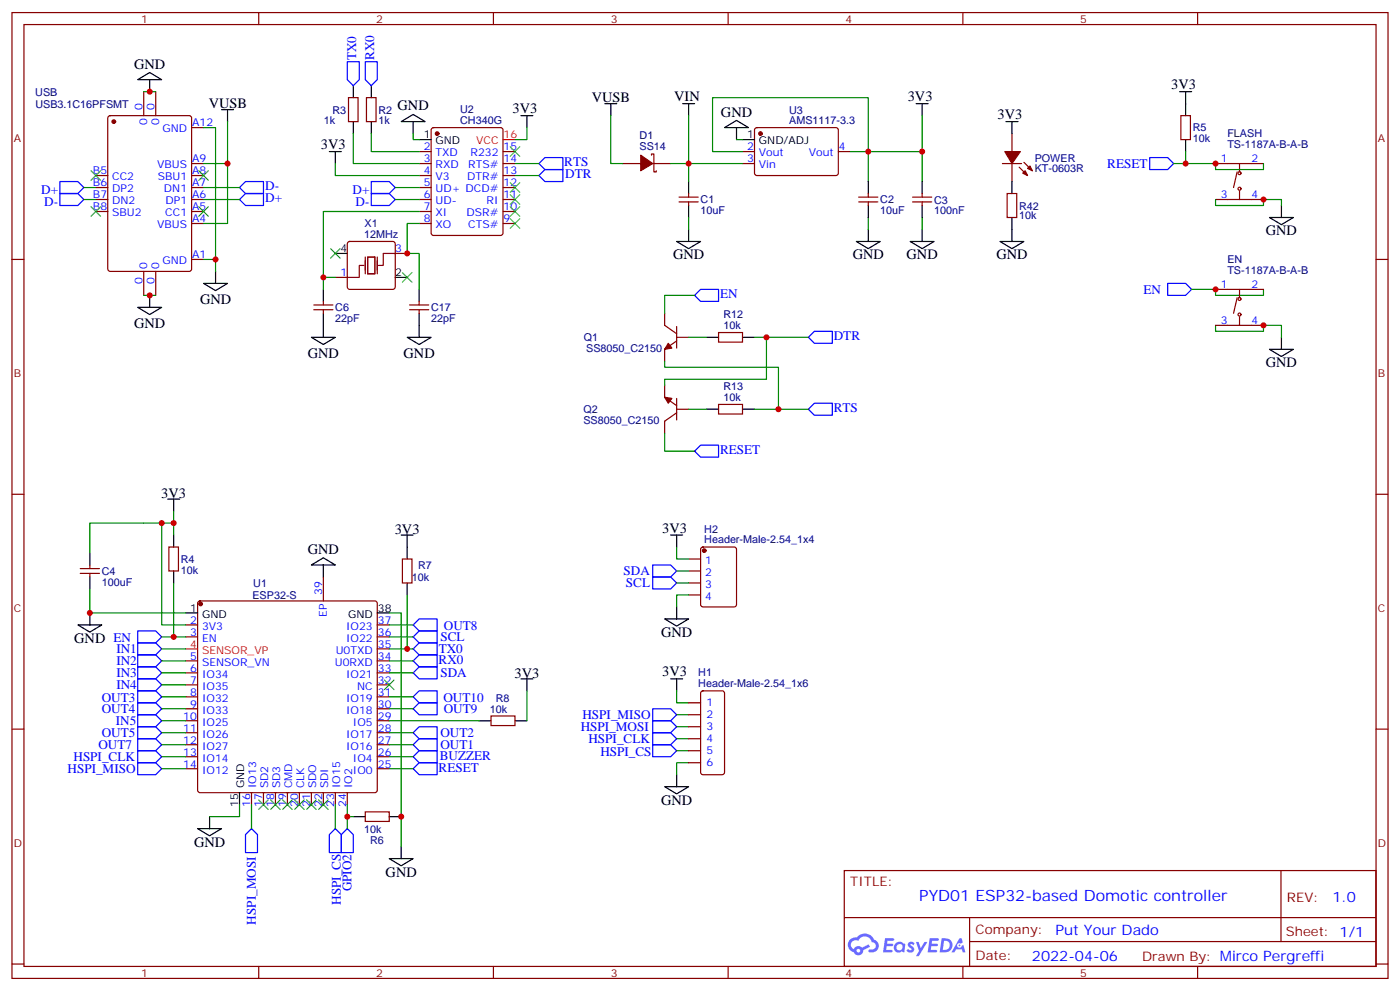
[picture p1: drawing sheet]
<svg xmlns="http://www.w3.org/2000/svg" width="412mm" height="292mm" viewBox="0 0 412 292" stroke-linecap="round" stroke-linejoin="round" font-family="sans-serif">
<g fill="none" stroke="#870000" stroke-width=".35">
<path d="M3.5 3.7h405.4v284.3h-405.4zM7.1 7.2h398.2v277.3h-398.2zM76.2 3.7v3.5M145.3 3.7v3.5M214.5 3.7v3.5M283.6 3.7v3.5M352.8 3.7v3.5M3.5 76.4h3.6M405.3 76.4h3.6M3.5 145.5h3.6M405.3 145.5h3.6M3.5 214.7h3.6"/>
<path d="M405.3 214.7h3.6M248.7 256.3h156.6v28.2h-156.6zM377.3 256.3v20.9M248.7 270.1h156.5M285.6 277.2h119.6M285.6 270.1v14.2M3.5 283.8h3.6M76.2 284.5v3.5M145.3 284.5v3.5M214.5 284.5v3.5M283.6 284.5v3.5M352.8 284.5v3.5"/>
<path d="M405.3 283.8h3.6"/>
</g>
<g fill="#5487ff">
<path d="M267.7 277.5a1.22 1.22 0 0 1 1.7 .2l-.4 .6a.47 .47 0 0 0-.3-.4 .47 .47 0 0 0-.5 .2l.1 .2a1.14 1.14 0 0 1 .8 1.8 1.14 1.14 0 0 1-1.9 0l-.2-.2 .5-.6 .7 .5a.29 .29 0 0 0 .3-.3 .29 .29 0 0 0-.2-.3 1.04 1.04 0 0 1-.6-1.7z"/>
<path d="M260.7 276.2h2.4l.3 .2-.2 .5-1.8 .1-.1 .8h1.5l.3 .4-.3 .4h-1.6l-.2 1.1h1.7l.2 .3-.2 .3-2.6 .1z"/>
<path d="M273.8 276.2h2.4l.3 .2-.1 .5-1.8 .1-.2 .8h1.6l.3 .4-.4 .4-1.6-.1-.1 1.1 1.7 .1 .2 .3-.2 .3-2.6 .1z"/>
<path d="M282.6 276.2h.7l.3 1.3-.6 .3a.69 .69 0 0 0-1 .3 .69 .69 0 0 0 .4 .9 .69 .69 0 0 0 .9-.6l.5-.2 .6 2.2h-.8l-.2-.9h-1.8l-.5 .9h-.8z"/>
<path d="M269.8 277.3h.8l.6 1.8 1.1-1.8h.9l-2.6 4.2h-.8l.9-1.5z"/>
<path d="M277.4 276.2l-.6 4.2h1.3a2.11 2.11 0 0 0 2.5-2.1 2.11 2.11 0 0 0-2.5-2.1zM278.1 277a1.39 1.39 0 0 1 1.7 1.4 1.39 1.39 0 0 1-1.8 1.2h-.3z"/>
<path d="M263.7 277.8a1.54 1.54 0 0 0-.1 2.2 1.54 1.54 0 0 0 2.2 .1l.6 .3 .3-2.3-.2-.3h-.4a1.49 1.49 0 0 0-2.4 0zM264 278.8a.94 .94 0 0 1 1.8 0 .94 .94 0 0 1-1.8 0z"/>
<path d="M250.4 276.6a2.18 2.18 0 0 0 1.1 3.7 1.44 1.44 0 0 0 1.6 .9 1.44 1.44 0 0 0 1.2-1.4l2-1.1-.5-.7-1.9 1a1.47 1.47 0 0 0-2.4 .4 1.39 1.39 0 0 1-.7-1.9 1.39 1.39 0 0 1 2-.5 2.12 2.12 0 0 1 2.2-1.3 2.12 2.12 0 0 1 1.9 1.7 1.14 1.14 0 0 1 1.1 1.4 1.14 1.14 0 0 1-1.7 .7 .43 .43 0 0 0-.5 .4 .43 .43 0 0 0 .4 .5 1.98 1.98 0 0 0 2.5-1.2 1.98 1.98 0 0 0-1.2-2.6 3.1 3.1 0 0 0-5.3-.6l-.9 .1zM252.3 279.9a.55 .55 0 0 1 1.1 0 .55 .55 0 0 1-1.1 0z"/>
<circle cx="282.6" cy="278.3" r=".26"/>
</g>
<g fill="none" stroke="#000" stroke-width=".35">
<path d="M40.6 23.5l3.5-2.2 3.5 2.2zM44.1 23.5v3.5M65.3 32.3h3.5M67 32.3v3.5M104.1 25.2v3.6M104.1 35.8v3.5M109.4 25.2v3.6M109.4 35.8v3.5M118.2 35.8l3.5-2.1 3.5 2.1zM121.7 35.8v3.5M153.5 34h3.5M155.2 34v3.6"/>
<path d="M178.2 30.5h3.5M179.9 30.5v3.5M201.1 30.5h3.5M202.8 30.5v3.5M213.4 37.6l3.6-2.1 3.5 2.1zM217 37.6v3.5M269.9 30.5h3.5M271.6 30.5v3.5M296.3 35.8h3.6M298.1 35.8v3.5M347.5 27h3.5M349.2 27v7"/>
<path d="M97 44.6h3.5M98.8 44.6v3.6M123.5 41.1h3.5M202.8 53.4v3.6M218.7 41.1h3.5M255.8 53.4v3.6M271.6 53.4v3.6M298.1 53.4v3.6M349.2 41.1v3.5M63.5 79.9v3.5M98.8 74.6h3.5M199.3 71.1h7.1l-3.6 2.1z"/>
<path d="M202.8 60.5v3.5M202.8 67.6v3.5M252.2 71.1h7.1l-3.5 2.1zM255.8 60.5v3.5M255.8 67.6v3.5M268.1 71.1h7.1l-3.6 2.1zM271.6 60.5v3.5M271.6 67.6v3.5M294.6 71.1h7l-3.5 2.1zM298.1 64v7.1M373.9 64h7.1l-3.5 2.1zM377.5 60.5v3.5"/>
<path d="M40.6 90.5h7l-3.5 2.1zM44.1 87v3.5M60 83.4h7l-3.5 2.1zM91.7 99.3h7.1l-3.6 2.1zM95.2 85.2v3.5M95.2 92.3v7M116.4 81.7h3.5M119.9 99.3h7.1l-3.5 2.1zM123.5 85.2v3.5M123.5 92.3v7M208.1 99.3h3.6M218.7 99.3h3.5"/>
<path d="M377.5 99.3v3.5M373.9 102.8h7.1l-3.5 2.2zM208.1 120.5h3.6M218.7 120.5h3.5M49.4 146.9h3.5M51.2 146.9v3.6M51.2 157.5v3.5M118.2 157.5h3.5M119.9 157.5v7.1M197.6 157.5h3.5M199.3 157.5v3.5M26.5 162.8v3.5"/>
<path d="M26.5 169.9v3.5M51.2 168.1v3.5M91.7 166.3l3.5-2.1 3.6 2.1zM95.2 166.3v3.6M119.9 171.6v3.6M199.3 178.7v3.5M22.9 184h7.1l-3.5 2.1zM26.5 180.4v3.6M54.7 180.4h3.5M111.1 180.4h3.6M153.5 199.8h3.5M155.2 199.8v3.6"/>
<path d="M195.8 182.2h7l-3.5 2.1zM197.6 199.8h3.5M199.3 199.8v3.6M141.1 212.2h3.5M151.7 212.2h3.5M70.6 233.4v3.5M195.8 231.6h7l-3.5 2.1zM199.3 228.1v3.5M58.2 243.9h7.1l-3.6 2.2zM61.7 240.4v3.5M104.1 240.4h3.5M114.7 252.8h7l-3.5 2.1z"/>
<path d="M114.7 240.4h3.5M118.2 249.2v3.6"/>
</g>
<g fill="none" stroke="#870000" stroke-width=".35">
<path d="M32 34.2l.5-.2h23.2l.7 .5v44.7l-.4 .6-23.5 .1-.7-.5-.1-44.7zM42.3 27v7M45.9 27v7M56.4 37.6h3.6M102.7 28.8h2.8v7h-2.8zM107.9 28.8h2.9v7h-2.9zM127.2 37.8l.5-.2h19.8l.6 .4 .1 30.6-.5 .7h-20l-.6-.4-.1-30.6zM222.5 37.8l.5-.2h23.5l.4 .7v13l-.7 .4-23.5-.1-.5-.6v-12.7zM298.1 39.3v5.3M347.8 34h2.9v7.1h-2.9zM28.2 58.7h3.5M28.2 51.7h3.5"/>
<path d="M28.2 55.2h3.5M56.4 48.2h3.6M56.4 58.7h3.6M56.4 51.7h3.6M56.4 55.2h3.6M123.5 48.2h3.5M123.5 44.6h3.5M123.5 58.7h3.5M123.5 51.7h3.5M123.5 55.2h3.5M148.2 48.2h3.5M148.2 44.6h3.5"/>
<path d="M148.2 58.7h3.5M148.2 51.7h3.5M148.2 55.2h3.5M183.4 48.2h5.3M191.9 45.7v-.4h.7v5.3h.7v-.3M192.3 48.2h5.3M200 59.4h5.7M200 58h5.7M202.8 57v1M202.8 59.4v1.1M218.7 48.2h3.5M218.7 44.6h3.5"/>
<path d="M246.9 44.6h3.6M252.9 59.4h5.7M252.9 58h5.7M255.8 57v1M255.8 59.4v1.1M268.8 59.4h5.7M268.8 58h5.7M271.6 57v1M271.6 59.4v1.1M295.3 48.2h5.6M296.7 57h2.8v7h-2.8zM298.1 48.2v5.2"/>
<path d="M300.2 49.2l2.5 2.5M301.6 47.8l2.5 2.5M358.1 48.2h14.1M358.1 58.7h14.1M364.4 50.6l-1 4.6M365.1 48.2v2.4M365.1 56.3v2.4M28.2 62.3h3.5M42.3 79.9v7.1M45.9 79.9v7.1M56.4 62.3h3.6M56.4 65.8h3.6"/>
<path d="M56.4 76.4h3.6M102.5 71.3l.5-.2h12.7l.5 .2 .2 .5v12.7l-.2 .5-.5 .2h-12.7l-.5-.2-.2-.5v-12.7zM116.4 74.6h3.5M123.5 62.3h3.5M123.5 65.8h3.5M148.2 62.3h3.5M148.2 65.8h3.5M92.4 91.2h5.7M92.4 89.8h5.7M95.2 88.7v1.1M95.2 91.2v1.1M98.8 81.7h3.5"/>
<path d="M120.6 91.2h5.7M120.6 89.8h5.7M123.5 88.7v1.1M123.5 91.2v1.1M195.8 92.3v3.5l3.5 2.4M199.3 99.3h3.5M199.3 96.1v6.4M211.7 97.9h7v2.8h-7zM358.1 95.8h14.1M358.1 85.2h14.1M364.4 87.7l-1 4.6M365.1 85.2v2.5"/>
<path d="M365.1 93.3v2.5M195.8 113.4v3.5l3.5 2.5M199.3 100.4l-3.5 2.4v3.6M199.3 117.3v6.3M211.7 119.1h7v2.8h-7zM199.3 121.5l-3.5 2.5v3.5M199.3 120.5h3.5M23.6 168.8h5.7M23.6 167.4h5.7M26.5 166.3v1.1M26.5 168.8v1.1M49.7 161h2.9v7.1h-2.9z"/>
<path d="M58.4 177.1l.5-.2h51.5l.5 .2 .2 .5v55.1l-.2 .5-.5 .2h-51.5l-.5-.3-.2-.4v-55.1zM95.2 169.9v7M118.5 164.6h2.9v7h-2.9zM202.8 164.6h3.6M202.8 168.1h3.6M202.8 171.6h3.6M202.8 175.2h3.6M206.6 161.2l.5-.2h9.2l.6 .5 .1 16.5-.5 .6-9.4 .1-.7-.5v-16.5zM54.7 184h3.5M54.7 187.5h3.5M54.7 194.6h3.5M54.7 198.1h3.5"/>
<path d="M111.1 184h3.6M111.1 187.5h3.6M111.1 194.6h3.6M111.1 198.1h3.6M111.1 191h3.6M54.7 201.6h3.5M54.7 205.1h3.5M54.7 208.7h3.5M54.7 212.2h3.5M54.7 215.7h3.5M54.7 219.3h3.5M111.1 201.6h3.6"/>
<path d="M111.1 205.1h3.6M111.1 208.7h3.6M111.1 212.2h3.6M111.1 215.7h3.6M111.1 219.3h3.6M144.6 210.8h7.1v2.8h-7.1zM202.8 206.9h3.6M202.8 210.4h3.6M202.8 214h3.6M202.8 217.5h3.6M206.6 203.6l.5-.2h5.6l.7 .4v23.6l-.4 .6-5.9 .1-.7-.5v-23.5zM54.7 222.8h3.5"/>
<path d="M54.7 226.3h3.5M74.1 233.4v3.5M77.6 233.4v3.5M81.1 233.4v3.5M84.7 233.4v3.5M88.2 233.4v3.5M91.7 233.4v3.5M95.2 233.4v3.5M98.8 233.4v3.5M102.3 233.4v3.5M107.6 239h7.1v2.8h-7.1zM111.1 222.8h3.6"/>
<path d="M111.1 226.3h3.6M202.8 221h3.6M202.8 224.5h3.6"/>
<circle cx="365.1" cy="51" r=".44"/>
<circle cx="365.1" cy="55.6" r=".44"/>
<circle cx="365.1" cy="88" r=".44"/>
<circle cx="365.1" cy="92.6" r=".44"/>
</g>
<g fill="#870000" stroke="#870000" stroke-width=".35">
<path d="M188.7 45.7l3.6 2.5-3.6 2.1z"/>
<path d="M196.8 101.1l1.1 1.4-2.1 .3z"/>
<path d="M195.8 116.9l2.1 .4-1.1 1.4z"/>
<path d="M301.3 51l.7-.7 .7 1.4z"/>
<path d="M302.7 49.6l.7-.7 .7 1.4z"/>
<path d="M296 44.6h4.6l-2.5 3.6z"/>
<circle cx="224" cy="39.3" r=".53"/>
<circle cx="59.1" cy="177.8" r=".53"/>
<circle cx="207.4" cy="162.1" r=".53"/>
<circle cx="128.8" cy="39.3" r=".53"/>
<circle cx="33.5" cy="35.8" r=".53"/>
</g>
<g fill="none" stroke="#00f" stroke-width=".35">
<path d="M102.3 18.2h3.5v5.3l-1.7 1.7-1.8-1.7zM107.6 18.2h3.5v5.3l-1.7 1.7-1.8-1.7zM17.6 53.4h5.3l1.8 1.8-1.8 1.8h-5.3zM17.6 57h5.3l1.8 1.7-1.8 1.8h-5.3zM70.6 58.7l1.7-1.7h5.3v3.5h-5.3zM72.3 53.4h5.3v3.6h-5.3l-1.7-1.8zM109.4 53.4h5.3l1.7 1.8-1.7 1.8h-5.3zM109.4 57h5.3l1.7 1.7-1.7 1.8h-5.3zM158.7 51.7l1.8-1.8h5.3v3.5h-5.3zM158.7 48.2l1.8-1.8h5.3v3.5h-5.3zM338.7 46.4h5.3l1.7 1.8-1.7 1.7h-5.3zM204.6 87l1.8-1.8h5.3v3.5h-5.3z"/>
<path d="M238.1 99.3l1.8-1.8h5.3v3.6h-5.3zM344 83.4h5.2l1.8 1.8-1.8 1.8h-5.2zM204.6 132.8l1.8-1.7h5.3v3.5h-5.3zM238.1 120.5l1.8-1.8h5.3v3.5h-5.3zM192.3 166.3h5.3l1.7 1.8-1.7 1.8h-5.3zM192.3 169.9h5.3l1.7 1.7-1.7 1.8h-5.3zM40.6 185.7h5.3l1.7 1.8-1.7 1.8h-5.3zM40.6 189.3h5.3l1.7 1.7-1.7 1.8h-5.3zM40.6 192.8h5.3l1.7 1.8-1.7 1.7h-5.3zM40.6 196.3h5.3l1.7 1.8-1.7 1.7h-5.3zM40.6 199.8h5.3l1.7 1.8-1.7 1.8h-5.3zM121.7 194.6l1.8-1.8h5.3v3.5h-5.3z"/>
<path d="M121.7 198.1l1.8-1.8h5.3v3.5h-5.3zM121.7 187.5l1.8-1.8h5.3v3.6h-5.3zM121.7 184l1.8-1.8h5.3v3.5h-5.3zM121.7 191l1.8-1.7h5.3v3.5h-5.3zM40.6 203.4h5.3l1.7 1.7-1.7 1.8h-5.3zM40.6 206.9h5.3l1.7 1.8-1.7 1.7h-5.3zM40.6 214h5.3l1.7 1.7-1.7 1.8h-5.3zM40.6 217.5h5.3l1.7 1.8-1.7 1.7h-5.3zM40.6 210.4h5.3l1.7 1.8-1.7 1.8h-5.3zM121.7 219.3l1.8-1.8h5.3v3.5h-5.3zM121.7 215.7l1.8-1.7h5.3v3.5h-5.3zM121.7 205.1l1.8-1.7h5.3v3.5h-5.3z"/>
<path d="M121.7 208.7l1.8-1.8h5.3v3.5h-5.3zM192.3 208.7h5.3l1.7 1.7-1.7 1.8h-5.3zM192.3 212.2h5.3l1.7 1.8-1.7 1.7h-5.3zM192.3 219.3h5.3l1.7 1.7-1.7 1.8h-5.3zM192.3 215.7h5.3l1.7 1.8-1.7 1.8h-5.3zM40.6 224.5h5.3l1.7 1.8-1.7 1.8h-5.3zM40.6 221h5.3l1.7 1.8-1.7 1.7h-5.3zM121.7 226.3l1.8-1.8h5.3v3.6h-5.3zM121.7 222.8l1.8-1.8h5.3v3.5h-5.3zM74.1 243.9l1.7 1.8v5.3h-3.5v-5.3zM98.8 243.9l1.7 1.8v5.3h-3.5v-5.3zM102.3 243.9l1.8 1.8v5.3h-3.6v-5.3z"/>
</g>
<g fill="none" stroke="#008700" stroke-width=".35">
<path d="M42.3 27h3.6M60 37.6h3.5v38.8M67 35.8v12.4h-7M104.1 39.3v8.9h19.4M109.4 39.3v5.3h14.1M121.7 39.3v1.8h1.8M155.2 37.6v3.5h-3.5M179.9 34v14.2h3.5M202.8 34v19.4M271.6 34v10.6h-21.1M24.7 58.7h3.5M24.7 55.2h3.5"/>
<path d="M60 58.7h10.6M60 55.2h10.6M67 48.2v17.6h-7M98.8 48.2v3.5h24.7M116.4 58.7h7.1M116.4 55.2h7.1M151.7 48.2h7M151.7 51.7h7M197.6 48.2h21.1M217 41.1h1.7M218.7 44.6h-8.8v-15.8h45.9v24.6M271.6 44.6v8.8"/>
<path d="M349.2 44.6v3.6h-3.5M349.2 48.2h8.9v1.7h14.1v-1.7M358.1 58.7v1.8h14.1v-1.8h5.3v1.8M60 76.4h3.5v3.5M123.5 65.8h-3.6v8.8h3.6v10.6M123.5 62.3h-28.3v19.4M202.8 64v3.6M255.8 64v3.6M271.6 64v3.6M42.3 87h3.6M98.8 81.7h-3.6v3.5M202.8 99.3h5.3"/>
<path d="M204.6 87h-8.8v5.3M222.2 99.3h3.6v12.4h-30v1.7M225.8 99.3h12.3M351 85.2h7.1v1.8h14.1v-1.8M358.1 95.8v1.7h14.1v-1.7h5.3v3.5M195.8 106.4v1.7h33.5v12.4h-7.1M195.8 127.5v5.3h8.8M202.8 120.5h5.3M229.3 120.5h8.8M47.6 154v30h7.1M51.2 154h-24.7v8.8M51.2 150.5v7"/>
<path d="M26.5 173.4v7h28.2M51.2 171.6v15.9M119.9 175.2v15.8M199.3 161v3.6h3.5M199.3 171.6h3.5M199.3 168.1h3.5M202.8 175.2h-3.5v3.5M47.6 187.5h7.1M47.6 191h7.1M47.6 198.1h7.1M47.6 194.6h7.1M114.7 180.4h3.5v68.8"/>
<path d="M114.7 187.5h7M114.7 191h7M114.7 198.1h7M114.7 194.6h7M114.7 184h7M47.6 215.7h7.1M47.6 219.3h7.1M47.6 212.2h7.1M47.6 205.1h7.1M47.6 208.7h7.1M47.6 201.6h7.1M114.7 215.7h7"/>
<path d="M114.7 219.3h7M114.7 212.2h26.4M114.7 205.1h7M114.7 208.7h7M155.2 203.4v8.8M199.3 203.4v3.5h3.5M199.3 210.4h3.5M199.3 214h3.5M199.3 217.5h3.5M47.6 226.3h7.1M47.6 222.8h7.1M70.6 236.9v3.5h-8.9"/>
<path d="M74.1 236.9v7M98.8 236.9v7M102.3 236.9v3.5h1.8M114.7 226.3h7M114.7 222.8h7M199.3 221h3.5M202.8 224.5h-3.5v3.6M102.3 240.4v3.5"/>
</g>
<path d="M148.2 41.1h3.5M54.7 191h3.5" fill="none" stroke="#f00" stroke-width=".35"/>
<g fill="none" stroke="#3c3" stroke-width=".35">
<path d="M26.8 50.3l2.8 2.8M29.6 50.3l-2.8 2.8M58.6 50.3l2.8 2.8M61.4 50.3l-2.8 2.8M150.3 43.2l2.8 2.8M150.3 53.8l2.8 2.8M150.3 57.3l2.8 2.8M153.1 43.2l-2.8 2.8M153.1 53.8l-2.8 2.8M153.1 57.3l-2.8 2.8M26.8 60.9l2.8 2.8M29.6 60.9l-2.8 2.8"/>
<path d="M58.6 60.9l2.8 2.8M61.4 60.9l-2.8 2.8M97.4 73.2l2.8 2.8M100.2 73.2l-2.8 2.8M150.3 60.9l2.8 2.8M150.3 64.4l2.8 2.8M153.1 60.9l-2.8 2.8M153.1 64.4l-2.8 2.8M118.5 80.3l2.9 2.8M121.4 80.3l-2.9 2.8M113.2 200.2l2.9 2.8M116.1 200.2l-2.9 2.8"/>
<path d="M76.2 235.5l2.8 2.8M79 235.5l-2.8 2.8M79.7 235.5l2.8 2.8M82.5 235.5l-2.8 2.8M83.3 235.5l2.8 2.8M86.1 235.5l-2.8 2.8M86.8 235.5l2.8 2.8M89.6 235.5l-2.8 2.8M90.3 235.5l2.8 2.8M93.1 235.5l-2.8 2.8M93.8 235.5l2.9 2.8M96.7 235.5l-2.9 2.8"/>
</g>
<path d="M107.2 78.1h-1.4v3.6h-3.5M107.6 75.7v4.9M108.3 75.7h2.1v4.9h-2.1zM111.1 75.7v4.9M116.4 74.6h-3.5v3.5h-1.4" fill="none" stroke="#870012" stroke-width=".35"/>
<g fill="#c00">
<circle cx="202.8" cy="48.2" r=".88"/>
<circle cx="255.8" cy="44.6" r=".88"/>
<circle cx="271.6" cy="44.6" r=".88"/>
<circle cx="225.8" cy="99.3" r=".88"/>
<circle cx="229.3" cy="120.5" r=".88"/>
<circle cx="349.3" cy="48.2" r=".88"/>
<circle cx="358.1" cy="48.2" r=".88"/>
<circle cx="358.1" cy="85.2" r=".88"/>
<circle cx="372.2" cy="95.8" r=".88"/>
<circle cx="372.2" cy="58.7" r=".88"/>
<circle cx="51.2" cy="187.5" r=".88"/>
<circle cx="51.2" cy="154" r=".88"/>
<circle cx="26.5" cy="180.4" r=".88"/>
<circle cx="47.6" cy="154" r=".88"/>
<circle cx="119.9" cy="191" r=".88"/>
<circle cx="102.3" cy="240.4" r=".88"/>
<circle cx="118.2" cy="240.4" r=".88"/>
<circle cx="63.5" cy="76.4" r=".88"/>
<circle cx="44.1" cy="27" r=".88"/>
<circle cx="44.1" cy="87" r=".88"/>
<circle cx="95.3" cy="81.7" r=".88"/>
<circle cx="119.9" cy="74.6" r=".88"/>
<circle cx="67" cy="48.2" r=".88"/>
</g>
<text font-size="4.6" fill="#00f" x="270.8" y="265.3">PYD01 ESP32-based Domotic controller</text>
<g font-size="4.2">
<text x="39.5" y="20.3">GND</text>
<text x="198.6" y="29.8">VIN</text>
<text x="267.4" y="29.8">3V3</text>
<text x="345" y="26.3">3V3</text>
<text x="61.5" y="31.9">VUSB</text>
<text x="117.1" y="32.5">GND</text>
<text x="151" y="33.3">3V3</text>
<text x="174.4" y="30.2">VUSB</text>
<text x="212.4" y="34.3">GND</text>
<text x="293.9" y="35.1">3V3</text>
<text x="94.5" y="43.9">3V3</text>
<text x="372.9" y="69.3">GND</text>
<text x="198.3" y="76.4">GND</text>
<text x="251.2" y="76.4">GND</text>
<text x="267.1" y="76.4">GND</text>
<text x="293.5" y="76.4">GND</text>
<text x="58.9" y="89.4">GND</text>
<text x="39.5" y="96.5">GND</text>
<text x="90.7" y="105.4">GND</text>
<text x="118.9" y="105.4">GND</text>
<text x="372.9" y="108.1">GND</text>
<text x="47.5" y="146.6">3V3</text>
<text x="116.3" y="157.2">3V3</text>
<text x="195.1" y="156.8">3V3</text>
<text x="90.7" y="163.2">GND</text>
<text x="21.9" y="189.3">GND EN</text>
<text x="194.7" y="187.5">GND</text>
<text x="151.6" y="199.5">3V3</text>
<text x="195.1" y="199.1">3V3</text>
<text x="194.7" y="236.9">GND</text>
<text x="57.1" y="249.2">GND</text>
<text x="113.6" y="258.1">GND</text>
</g>
<g font-size="4.2" fill="#00f">
<text x="392.5" y="265.6">1.0</text>
<text x="310.9" y="275.1">Put Your Dado</text>
<text x="304" y="282.9">2022-04-06</text>
</g>
<g font-size="3.9" fill="#00f">
<text x="104.9" y="17.7" transform="rotate(-90 104.9 17.7)">TX0</text>
<text x="110.2" y="17.7" transform="rotate(-90 110.2 17.7)">RX0</text>
<text x="166.2" y="49">RTS</text>
<text x="166.5" y="52.4">DTR</text>
<text x="326.2" y="49.4">RESET</text>
<text x="12.1" y="57">D+</text>
<text x="78.1" y="59.4">D+</text>
<text x="78.1" y="56.1">D-</text>
<text x="103.9" y="57">D+</text>
<text x="13" y="60.5">D-</text>
<text x="104.8" y="60.5">D-</text>
<text x="212.1" y="87.8">EN</text>
<text x="336.9" y="86.5">EN</text>
<text x="245.6" y="100.2">DTR</text>
<text x="245.6" y="121.3">RTS</text>
<text x="212.1" y="133.7">RESET</text>
<text x="183.7" y="169.3">SDA</text>
<text x="184.4" y="172.9">SCL</text>
<text x="130.7" y="185.4">OUT8</text>
<text x="129.7" y="188.7">SCL</text>
<text x="34.3" y="192.3">IN1</text>
<text x="34.3" y="195.8">IN2</text>
<text x="129.2" y="195.4">RX0</text>
<text x="129.2" y="192.3">TX0</text>
<text x="34.3" y="199.3">IN3</text>
<text x="34.3" y="202.8">IN4</text>
<text x="129.7" y="199.3">SDA</text>
<text x="30" y="206.5">OUT3</text>
<text x="130.6" y="206.5">OUT10</text>
<text x="30" y="210">OUT4</text>
<text x="34.1" y="213.4">IN5</text>
<text x="130.7" y="210">OUT9</text>
<text x="171.1" y="215.2">HSPI_MOSI</text>
<text x="171.6" y="211.7">HSPI_MISO</text>
<text x="29" y="220.5">OUT7</text>
<text x="30" y="217.1">OUT5</text>
<text x="129.7" y="220.5">OUT1</text>
<text x="129.7" y="217">OUT2</text>
<text x="173.3" y="218.8">HSPI_CLK</text>
<text x="19.9" y="227.6">HSPI_MISO</text>
<text x="21.6" y="224.1">HSPI_CLK</text>
<text x="129.2" y="227.2">RESET</text>
<text x="129.5" y="223.6">BUZZER</text>
<text x="176.9" y="222.6">HSPI_CS</text>
<text x="103.5" y="262.4" transform="rotate(-90 103.5 262.4)">GPIO2</text>
<text x="100.4" y="266.4" transform="rotate(-90 100.4 266.4)">HSPI_CS</text>
<text x="75.3" y="272.2" transform="rotate(-90 75.3 272.2)">HSPI_MOSI</text>
</g>
<g font-size="3.9" fill="#800">
<text x="250.5" y="260.9">TITLE:</text>
<text x="379.1" y="265.6">REV:</text>
<text x="287.4" y="275.1">Company:</text>
<text x="378.7" y="275.7">Sheet: 1/1</text>
<text x="287.4" y="282.8">Date:</text>
<text x="336.4" y="282.8">Drawn By: Mirco Pergreffi</text>
</g>
<g font-size="3.2" fill="#800">
<text x="41.6" y="6.7">1</text>
<text x="110.8" y="6.7">2</text>
<text x="179.9" y="6.7">3</text>
<text x="249.1" y="6.7">4</text>
<text x="318.2" y="6.7">5</text>
<text x="4.1" y="41.8">A</text>
<text x="405.9" y="41.8">A</text>
<text x="4.1" y="110.9">B</text>
<text x="405.9" y="110.9">B</text>
<text x="4.1" y="180.1">C</text>
<text x="405.9" y="180.1">C</text>
<text x="4.1" y="249.2">D</text>
<text x="405.9" y="249.2">D</text>
<text x="41.6" y="287.5">1</text>
<text x="110.8" y="287.5">2</text>
<text x="179.9" y="287.5">3</text>
<text x="249.1" y="287.5">4</text>
<text x="318.2" y="287.5">5</text>
</g>
<g font-size="3.2" fill="#000080">
<text x="10.4" y="28.1">USB</text>
<text x="10.4" y="31.6">USB3.1C16PFSMT</text>
<text x="97.9" y="33.4">R3</text>
<text x="111.5" y="33.4">R2</text>
<text x="135.5" y="33.2">U2</text>
<text x="232.5" y="33.5">U3</text>
<text x="95.4" y="36.6">1k</text>
<text x="111.5" y="36.6">1k</text>
<text x="135.5" y="36.4">CH340G</text>
<text x="188.4" y="41">D1</text>
<text x="232.5" y="36.4">AMS1117-3.3</text>
<text x="351.4" y="41.8">10k</text>
<text x="351.4" y="38.6">R5</text>
<text x="361.6" y="40.4">FLASH</text>
<text x="188.4" y="44.3">SS14</text>
<text x="304.8" y="47.6">POWER</text>
<text x="361.6" y="43.6">TS-1187A-B-A-B</text>
<text x="304.8" y="50.5">KT-0603R</text>
<text x="206.4" y="59.9">C1</text>
<text x="259.3" y="59.9">C2</text>
<text x="275.2" y="59.9">C3</text>
<text x="206.4" y="63.1">10uF</text>
<text x="259.3" y="63.1">10uF</text>
<text x="275.2" y="63">100nF</text>
<text x="300.2" y="64.6">10k</text>
<text x="300.2" y="61.7">R42</text>
<text x="107.3" y="69.9">12MHz</text>
<text x="107.4" y="66.8">X1</text>
<text x="361.6" y="77.4">EN</text>
<text x="361.6" y="80.6">TS-1187A-B-A-B</text>
<text x="98.8" y="94.8">22pF</text>
<text x="98.8" y="91.6">C6</text>
<text x="127" y="94.8">22pF</text>
<text x="127" y="91.6">C17</text>
<text x="213.1" y="93.6">R12</text>
<text x="172" y="100.4">Q1</text>
<text x="213.1" y="96.8">10k</text>
<text x="172.7" y="103.7">SS8050_C2150</text>
<text x="213.1" y="118">10k</text>
<text x="213.1" y="114.8">R13</text>
<text x="171.8" y="124.8">SS8050_C2150</text>
<text x="171.8" y="121.6">Q2</text>
<text x="207.4" y="160">Header-Male-2.54_1x4</text>
<text x="207.4" y="156.8">H2</text>
<text x="53.3" y="165.7">R4</text>
<text x="123.1" y="167.5">R7</text>
<text x="30" y="172.4">100uF</text>
<text x="30" y="169.3">C4</text>
<text x="53.3" y="168.9">10k</text>
<text x="74.6" y="172.8">U1</text>
<text x="121.3" y="171">10k</text>
<text x="74.4" y="176.3">ESP32-S</text>
<text x="205.7" y="202.3">Header-Male-2.54_1x6</text>
<text x="205.7" y="199.1">H1</text>
<text x="144.3" y="209.8">10k</text>
<text x="146.1" y="206.6">R8</text>
<text x="107.2" y="245.1">10k</text>
<text x="109" y="248.5">R6</text>
</g>
<g font-size="3.2" fill="#00f">
<text x="42" y="32.3" transform="rotate(-90 42 32.3)">0</text>
<text x="45.5" y="32.3" transform="rotate(-90 45.5 32.3)">0</text>
<text x="43.4" y="36.8" transform="rotate(-90 43.4 36.8)">0</text>
<text x="46.9" y="36.8" transform="rotate(-90 46.9 36.8)">0</text>
<text x="47.9" y="39">GND</text>
<text x="56.6" y="37.2">A12</text>
<text x="56.6" y="47.8">A9</text>
<text x="124.8" y="44.3">2</text>
<text x="124.8" y="47.8">3</text>
<text x="128.3" y="46">TXD</text>
<text x="138.6" y="46">R232</text>
<text x="148.3" y="47.8">14</text>
<text x="148.3" y="44.3">15</text>
<text x="220.1" y="44.3">2</text>
<text x="220.1" y="47.8">3</text>
<text x="223.6" y="46">Vout</text>
<text x="238.3" y="46">Vout</text>
<text x="247.1" y="44.3">4</text>
<text x="359.6" y="47.8">1</text>
<text x="368.7" y="47.8">2</text>
<text x="27.4" y="51.3">B5</text>
<text x="33.1" y="53.1">CC2</text>
<text x="46.3" y="49.6">VBUS</text>
<text x="46.5" y="53.1">SBU1</text>
<text x="56.6" y="51.3">A8</text>
<text x="124.8" y="51.3">4</text>
<text x="128.3" y="49.6">RXD</text>
<text x="128.3" y="53.1">V3</text>
<text x="137.7" y="53.1">DTR#</text>
<text x="137.9" y="49.6">RTS#</text>
<text x="148.3" y="51.3">13</text>
<text x="223.6" y="49.6">Vin</text>
<text x="27.4" y="54.9">B6</text>
<text x="27.4" y="58.4">B7</text>
<text x="33.1" y="56.6">DP2</text>
<text x="48.3" y="56.6">DN1</text>
<text x="56.6" y="58.4">A6</text>
<text x="56.6" y="54.9">A7</text>
<text x="124.8" y="54.9">5</text>
<text x="124.8" y="58.4">6</text>
<text x="128.3" y="56.6">UD+ DCD#</text>
<text x="148.3" y="58.4">11</text>
<text x="148.3" y="54.9">12</text>
<text x="359.6" y="58.4">3</text>
<text x="368.7" y="58.4">4</text>
<text x="27.4" y="61.9">B8</text>
<text x="33.1" y="60.1">DN2</text>
<text x="33.1" y="63.7">SBU2</text>
<text x="48.7" y="63.7">CC1</text>
<text x="48.8" y="60.1">DP1</text>
<text x="56.6" y="65.4">A4</text>
<text x="56.6" y="61.9">A5</text>
<text x="124.8" y="61.9">7</text>
<text x="124.8" y="65.4">8</text>
<text x="128.3" y="60.1">UD-</text>
<text x="128.3" y="63.7">XI</text>
<text x="137.4" y="63.7">DSR#</text>
<text x="143.3" y="60.1">RI</text>
<text x="148.3" y="65.4">9</text>
<text x="148.3" y="61.9">10</text>
<text x="46.3" y="67.2">VBUS</text>
<text x="128.3" y="67.2">XO</text>
<text x="137.9" y="67.2">CTS#</text>
<text x="47.9" y="77.8">GND</text>
<text x="56.6" y="76">A1</text>
<text x="116.4" y="74.3">3</text>
<text x="42" y="83.7" transform="rotate(-90 42 83.7)">0</text>
<text x="43.4" y="79.2" transform="rotate(-90 43.4 79.2)">0</text>
<text x="45.5" y="83.7" transform="rotate(-90 45.5 83.7)">0</text>
<text x="46.9" y="79.2" transform="rotate(-90 46.9 79.2)">0</text>
<text x="100.3" y="81.3">1</text>
<text x="359.6" y="84.8">1</text>
<text x="368.7" y="84.8">2</text>
<text x="359.6" y="95.4">3</text>
<text x="368.7" y="95.4">4</text>
<text x="207.7" y="166">1</text>
<text x="207.7" y="169.5">2</text>
<text x="207.7" y="173">3</text>
<text x="94.9" y="175.2" transform="rotate(-90 94.9 175.2)">39</text>
<text x="207.7" y="176.6">4</text>
<text x="56" y="183.6">2</text>
<text x="59.5" y="185.4">3V3</text>
<text x="96.3" y="181.5" transform="rotate(-90 96.3 181.5)">EP</text>
<text x="102" y="185.4">IO23</text>
<text x="111.3" y="183.6">37</text>
<text x="56" y="187.1">3</text>
<text x="59.5" y="188.9">EN</text>
<text x="102" y="188.9">IO22</text>
<text x="111.3" y="190.7">35</text>
<text x="111.3" y="187.1">36</text>
<text x="56" y="194.2">5</text>
<text x="56" y="197.7">6</text>
<text x="59.5" y="196">SENSOR_VN</text>
<text x="98.7" y="196">U0RXD</text>
<text x="98.9" y="192.4">U0TXD</text>
<text x="111.3" y="197.7">33</text>
<text x="111.3" y="194.2">34</text>
<text x="56" y="201.3">7</text>
<text x="59.5" y="199.5">IO34</text>
<text x="59.5" y="203">IO35</text>
<text x="102" y="199.5">IO21</text>
<text x="105.2" y="203">NC</text>
<text x="111.3" y="201.3">32</text>
<text x="56" y="204.8">8</text>
<text x="56" y="208.3">9</text>
<text x="59.5" y="206.6">IO32</text>
<text x="102" y="206.6">IO19</text>
<text x="111.3" y="208.3">30</text>
<text x="111.3" y="204.8">31</text>
<text x="208.1" y="208">1</text>
<text x="54" y="211.8">10</text>
<text x="54" y="215.4">11</text>
<text x="59.5" y="210.1">IO33</text>
<text x="59.5" y="213.6">IO25</text>
<text x="102" y="210.1">IO18</text>
<text x="104" y="213.6">IO5</text>
<text x="111.3" y="215.4">28</text>
<text x="111.3" y="211.8">29</text>
<text x="208.1" y="211.5">2</text>
<text x="208.1" y="215">3</text>
<text x="54" y="218.9">12</text>
<text x="59.5" y="217.1">IO26</text>
<text x="59.5" y="220.7">IO27</text>
<text x="102" y="220.7">IO16</text>
<text x="102" y="217.1">IO17</text>
<text x="111.3" y="218.9">27</text>
<text x="208.1" y="218.5">4</text>
<text x="54" y="222.4">13</text>
<text x="54" y="226">14</text>
<text x="59.5" y="224.2">IO14</text>
<text x="59.5" y="227.7">IO12</text>
<text x="104" y="227.7">IO0</text>
<text x="104" y="224.2">IO4</text>
<text x="111.3" y="226">25</text>
<text x="111.3" y="222.4">26</text>
<text x="208.1" y="222.1">5</text>
<text x="208.1" y="225.6">6</text>
<text x="75.5" y="232.1" transform="rotate(-90 75.5 232.1)">IO13</text>
<text x="79" y="232.1" transform="rotate(-90 79 232.1)">SD2</text>
<text x="82.5" y="232.1" transform="rotate(-90 82.5 232.1)">SD3</text>
<text x="86.1" y="232.1" transform="rotate(-90 86.1 232.1)">CMD</text>
<text x="89.6" y="232.1" transform="rotate(-90 89.6 232.1)">CLK</text>
<text x="93.1" y="232.1" transform="rotate(-90 93.1 232.1)">SDO</text>
<text x="96.7" y="232.1" transform="rotate(-90 96.7 232.1)">SDI</text>
<text x="100.2" y="232.1" transform="rotate(-90 100.2 232.1)">IO15</text>
<text x="103.7" y="232.1" transform="rotate(-90 103.7 232.1)">IO2</text>
<text x="73.7" y="237.6" transform="rotate(-90 73.7 237.6)">16</text>
<text x="77.3" y="237.6" transform="rotate(-90 77.3 237.6)">17</text>
<text x="80.8" y="237.6" transform="rotate(-90 80.8 237.6)">18</text>
<text x="84.3" y="237.6" transform="rotate(-90 84.3 237.6)">19</text>
<text x="87.8" y="237.6" transform="rotate(-90 87.8 237.6)">20</text>
<text x="91.4" y="237.6" transform="rotate(-90 91.4 237.6)">21</text>
<text x="94.9" y="237.6" transform="rotate(-90 94.9 237.6)">22</text>
<text x="98.4" y="237.6" transform="rotate(-90 98.4 237.6)">23</text>
<text x="102" y="237.6" transform="rotate(-90 102 237.6)">24</text>
</g>
<g font-size="3.2">
<text x="124.8" y="40.7">1</text>
<text x="220.1" y="40.7">1</text>
<text x="128.3" y="42.5">GND</text>
<text x="223.6" y="42.5">GND/ADJ</text>
<text x="100.3" y="74.3">4</text>
<text x="116.4" y="81.3">2</text>
<text x="56" y="180.1">1</text>
<text x="59.5" y="181.9">GND</text>
<text x="102.5" y="181.9">GND</text>
<text x="111.3" y="180.1">38</text>
<text x="72" y="232.1" transform="rotate(-90 72 232.1)">GND</text>
<text x="70.2" y="237.6" transform="rotate(-90 70.2 237.6)">15</text>
</g>
<g font-size="3.2" fill="#f00">
<text x="148.3" y="40.7">16</text>
<text x="140.3" y="42.5">VCC</text>
<text x="56" y="190.7">4</text>
<text x="59.5" y="192.4">SENSOR_VP</text>
</g>
</svg>
